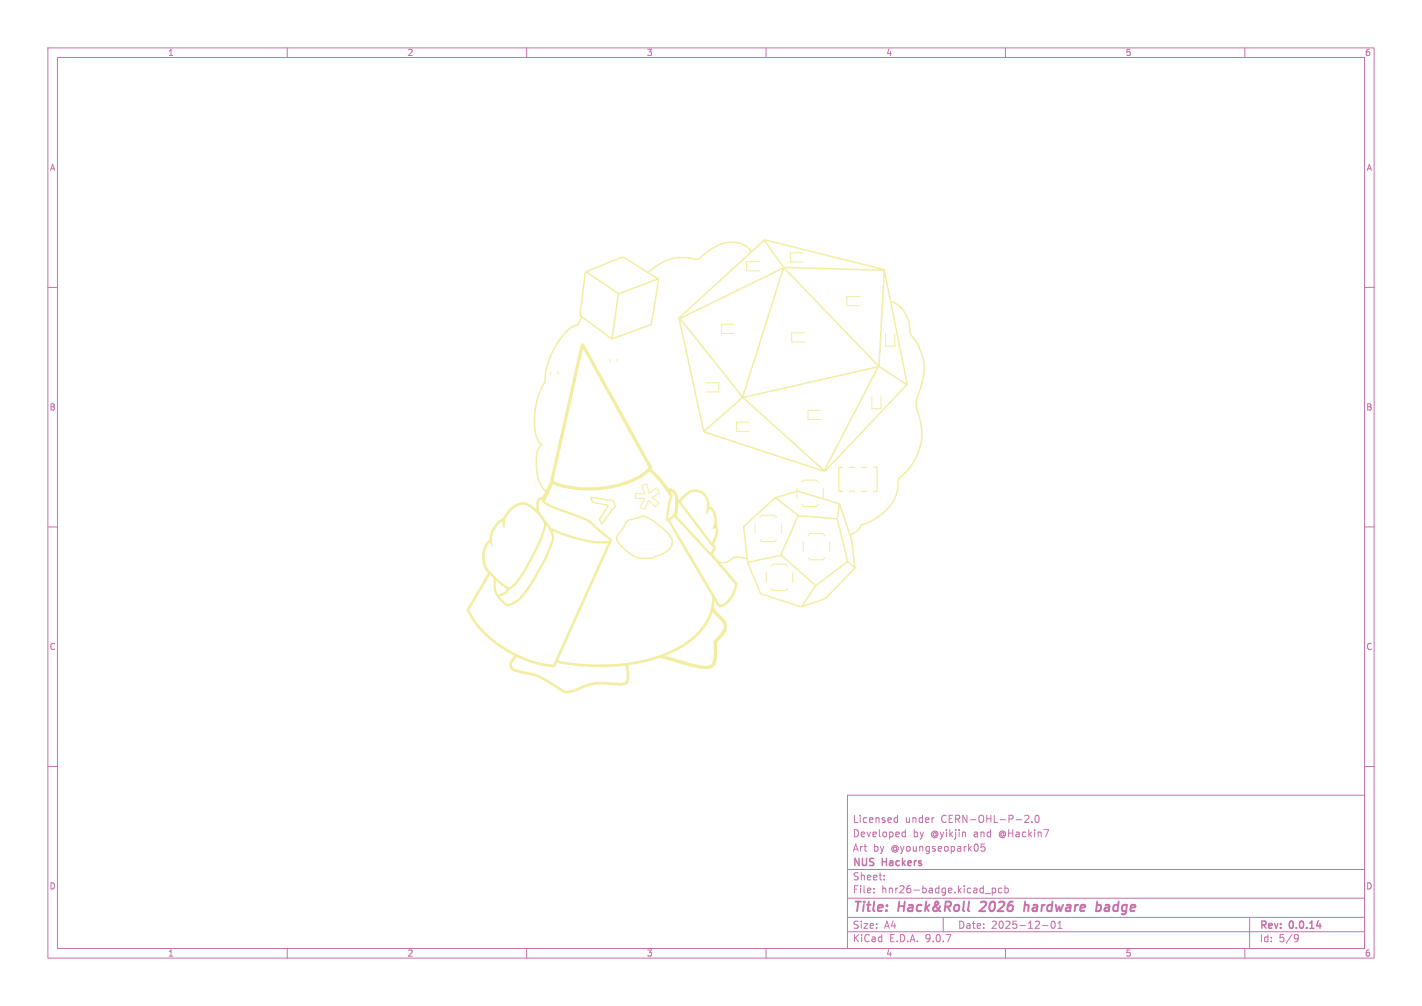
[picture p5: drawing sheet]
<svg xmlns="http://www.w3.org/2000/svg" width="297mm" height="210mm" viewBox="0 0 297 210" stroke-linecap="round" stroke-linejoin="round" font-family="sans-serif">
<g fill="none" stroke="#c872ab" stroke-width=".21">
<path d="M10 10h277v190h-277zM12 12h273v186h-273zM60 10v2M110 10v2M160 10v2M210 10v2M260 10v2M10 60h2M285 60h2M10 110h2M285 110h2M10 160h2"/>
<path d="M177 166h108v32h-108zM186.9 171.6h.6M186.9 170.8h.6M187.5 170.2v1.5M188.5 174.6h.6M188.5 173.8h.6M189.1 173.2v1.5M195 170.7h.1M205.7 176.2h-.7l-.1 .7 .2-.1h.5l.1 .3v.5l-.2 .1-.6-.1M214 170.3l.6-.1 .3 .4-.9 1.1h.9M215.5 171.6v.1M216.3 170.3l.2-.1a.8 .8 0 0 1 .5 .7 .8 .8 0 0 1-.5 .8l-.2-.1-.1-.5z"/>
<path d="M285 160h2M60 198v2M110 198v2M160 198v2M177 194.5h108M177 191.5h108M177 187.5h108M177 181.5h108M182.5 186.3v.1M182.5 185.5v.1M184.7 183.6v.1M184.7 182.8v.1"/>
<path d="M197 191.5v3M205.7 186.5h1.2M207.2 185.4v1.5M207.2 185.5l.5-.1 .3 .3-.2 .6h-.6M209.2 185.5l-.4-.1-.3 .3 .2 .6h.5M209.9 185.5l.4-.1 .3 .3-.1 .6h-.6M209.9 184.9v1.5M210 198v2M217.7 193.2h1.2M219.7 192.4l.2-.1a.8 .8 0 0 1 .5 .7 .8 .8 0 0 1-.5 .8 1 1 0 0 1-.2-1.4zM221 193.8h.8M221 192.7l.4-.4v1.5"/>
<path d="M260 198v2M261 191.5v6.5M270.6 195.1l.5 .1a.99 .99 0 0 1-.4 1.4h-.2M271.2 195.7l-.3 .3h-.3"/>
</g>
<path d="M275 193.3h.9" fill="none" stroke="#c872ab" stroke-width=".3"/>
<path d="M205.8 189.1l-1.3 1.1h1.3M214.1 188.2l-.2 2M214.8 189l-.5-.1-.3 .2M214.9 189.2l-.2 1M229.1 189h.7l.2 .3-.1 .5a.66 .66 0 0 1-1 .3M229.2 188.2l-.3 2" fill="none" stroke="#c872ab" stroke-width=".4"/>
<g fill="none" stroke="#f2eda1" stroke-width=".21">
<path d="M158.6 54.6h-2.7v1.9h2.7M115 77.6v.5M116.5 77.6v.5M127.4 75v.5M128.9 75v.5M147.4 79.9h2.7v1.9h-2.7M153.4 67.7h-2.7v1.9h2.7M168 69.5h-2.6v1.9h2.6M185 69.6v2.7h1.9v-2.7M156.5 88.1h-2.7v1.9h2.7M171.4 85.7h-2.6v1.9h2.6M182.1 82.6v2.7h1.9v-2.7"/>
<path d="M166.5 102v2M167.5 100.7l.4-.5h2.6l.5 .5M167.5 105.3l.4 .4h2.6l.5-.4M167.8 113.1v2M168.8 111.8l.4-.4h2.6l.5 .4M168.8 116.4l.4 .5h2.6l.5-.5M172 102v2M173.3 113.1v2"/>
</g>
<path d="M175.9 97.6h-.7v5h.7M177.4 97.6h1M179.9 97.6h1.1M182.5 97.6h.7v5h-.7M177.4 102.6h1M179.9 102.6h1.1" fill="none" stroke="#f2eda1" stroke-width=".25"/>
<g fill="#f2eda1">
<path d="M123.2 103.7l4.2 .5a1.17 1.17 0 0 1 1.1 1.7l-2.7 3.6a1.06 1.06 0 0 1-.7-.8 1.06 1.06 0 0 1 .4-1.1l1.3-2-1.7-.3a1.56 1.56 0 0 1-1.5-.6l-.3-.7h.3l.1 .2a.7 .7 0 0 0 .9 .6l1.8 .4a.48 .48 0 0 1 .6 .1 .48 .48 0 0 1 0 .6l-1.2 1.9a.72 .72 0 0 0 0 1.2l2.2-3a.62 .62 0 0 0 .2-1l-.2-.3-4.7-.7z"/>
<path d="M134 101.2h.1a1.03 1.03 0 0 1 1.2-.1l.3 1.7 1.1-.8a.45 .45 0 0 1 .5-.2 .45 .45 0 0 1 .4 .4l.1 .2a.49 .49 0 0 1 .2 .6 .49 .49 0 0 1-.5 .3l-1.1 .5 1.5 1.2-.7 .8-.2 .1-1.4-1.2-.4 .9a.68 .68 0 0 1-.5 .8l-.5-.2a.45 .45 0 0 1-.5-.3 .45 .45 0 0 1 .2-.6l.6-1.1h-1.8v-.2h2.1l-.1 .4-.8 1.5 .9 .3 .7-1.8a1.15 1.15 0 0 1 .9 .7l.6 .6 .6-.7-1.5-1.2 1.7-1-.6-.8-1.6 1-.3-1.3a.47 .47 0 0 0-.5-.5 .47 .47 0 0 0-.4 .6l.4 1.4-1.8-.1-.1 .9h-.2v-.8a.54 .54 0 0 1 .9-.3l.9 .1z"/>
<path d="M130.7 108.8l.5-.3 1.9-.5a1.94 1.94 0 0 1 2.5 .1l1.8 1.2a9.3 9.3 0 0 1 3.1 3.3 2.75 2.75 0 0 1-2 3.1 7.2 7.2 0 0 1-6.2 .6l-.8-.6a11.1 11.1 0 0 1-2.7-2.8l-.1-.6h.3a4.3 4.3 0 0 0 2 2.7l.7 .4a5.9 5.9 0 0 0 5.5 .5 4.7 4.7 0 0 0 2.9-1.9 2.15 2.15 0 0 0-.6-2.5l-3.2-2.7-1.4-.7a1.04 1.04 0 0 0-1.4 .1l-1.2 .3a1.67 1.67 0 0 0-1.8 1.4l-.7 1a1.83 1.83 0 0 0-.8 1.4h-.3a3.2 3.2 0 0 1 1.1-1.8z"/>
<path d="M122.2 56.7l7-2.9a1.16 1.16 0 0 1 1.6 .1l3.8 2.3a.78 .78 0 0 0 .7 .4 .78 .78 0 0 0 .7-.4l1.6-1.1a9.4 9.4 0 0 1 7.9-1.1l.4-.1 1-.9a9.1 9.1 0 0 1 6.4-2.6 3.9 3.9 0 0 1 3.6 2l2.3-2.1h.8l3.7 5.4 20.1 .5-23.6-5.9h-1l.1-.1a.87 .87 0 0 1 1.2-.1l23.3 5.8a.92 .92 0 0 1 1.1 .6l1.2 6.4a3.7 3.7 0 0 1 2.5 1.6l.3 .4a7.2 7.2 0 0 1 1.3 4.7l.2 .3a9.7 9.7 0 0 1 2.3 4.2 12 12 0 0 1-.1 6.3l-.7 2.1a4.2 4.2 0 0 0-.1 3.4 11.6 11.6 0 0 1 .1 8.8l-.9 1.7-.8 1.3-1.4 1.5a1.89 1.89 0 0 0-1.1 2.2l-.1 .7a8.4 8.4 0 0 1-4.4 6.1 9.1 9.1 0 0 1-3.2 1.5 5 5 0 0 1-2.2 2.2l.3 1 .5 5.1a.89 .89 0 0 1-.4 1.2l-4.6 4.7a4.7 4.7 0 0 1-3.1 1.9l-2.1 .7a2.09 2.09 0 0 1-2.1 0l-6.6-2.1a1.12 1.12 0 0 1-1.1-.9l-2.6-6h.4l2.2 5.5a1.57 1.57 0 0 0 1.7 1.3l7 2.2 3.4-1.1a4.4 4.4 0 0 0 3-2l4.6-4.7a.92 .92 0 0 0-.7-.8 .61 .61 0 0 0-.6-.4 .61 .61 0 0 0-.6 .4l-4.4 3.3a6.3 6.3 0 0 0-2.7 3l-1.4 2.2h-.5l2.8-4.1-6.6-5.8a1.26 1.26 0 0 0-1.6-.2l-5.6 1.2h-.4v-.1a.54 .54 0 0 0-.1-.7 .54 .54 0 0 0-.6-.1l-1.1-.2a1.86 1.86 0 0 0-1.8 .8l-.8 .4-1.2-.1 3.3 3.9a.9 .9 0 0 1 .2 1.4 5.1 5.1 0 0 1-3.6 4l-.3-.1-.7-1.3-.1 .3a1.55 1.55 0 0 0 0 1.4l1.4 1.5a2.76 2.76 0 0 1 0 4.6 2.04 2.04 0 0 0-.8 2.5 4.5 4.5 0 0 1-.7 3.4 3.9 3.9 0 0 1-3.8 .3l-5.8-1.6a2.93 2.93 0 0 0-2.5-.2l-2.6 .7-3.1 .6v1a4.1 4.1 0 0 1-.3 2.8 5.3 5.3 0 0 1-3.7 .3 11 11 0 0 0-7 1.3l-.9 .3a3.6 3.6 0 0 1-3.5-1.1l-3.3-2-1.1-.4-3.1-.6a2 2 0 0 1-2-1.5h.5v.1a5.1 5.1 0 0 0 2.6 1 11.2 11.2 0 0 1 4.6 1.6l2.9 1.9a2.63 2.63 0 0 0 2.8 .3l2.9-1.2a20.5 20.5 0 0 1 6.9-.1h.3a.99 .99 0 0 0 1-1.4l-.3-2.2-3.4 .2h-3.6l-4.1-.3-2.6-.4a.52 .52 0 0 0-.7 0 .52 .52 0 0 0-.1 .6 5 5 0 0 1-2.9-.1l-2.1-.6-2.6-1a.6 .6 0 0 0-.7-.2 .6 .6 0 0 0-.4 .5l-.4 .7-.1 .6h-.5l.3-1.1 .7-1-3.3-2-2.8-2.3-2.3-2.5-1.6-2.7h.7l.9 1.6 1.7 2.2 2 1.9 2.1 1.7 2.6 1.5 2.7 1.2 2.4 .8 2.8 .4a.74 .74 0 0 0 .6-.7l11.1-24.6h-.2a21.3 21.3 0 0 1-7.8-1.2l-3.6-1.2a4.4 4.4 0 0 1-.5 3.9l-.8 1.9-2.9 5.1a12.8 12.8 0 0 1-2.8 3.5 4.6 4.6 0 0 1-2.6 1.2l-1.1-1-.9-1.1h.5l1.4 1.3a.71 .71 0 0 0 1.1 .1 8.4 8.4 0 0 0 3.2-3.1l3.1-5.3 1.4-3a3.8 3.8 0 0 0-.3-4.7l-.1-.2-.8 2.6-1 2.2-2.2 4.2-1.2 2a8.8 8.8 0 0 1-2.7 2.7l-.7 .8a2.62 2.62 0 0 1-1.7 .4 3.6 3.6 0 0 1-.7-2.4h.4l.2 1.1 .4 .9a2.17 2.17 0 0 0 1.7-1.1l-2.2-1.8-.1 .9h-.4v-.4a1.33 1.33 0 0 0-.8-1.6l-4.2 7.3h-.7l4.2-7.2a.65 .65 0 0 0-.2-1.1l-.5-1.2-.2-1.2v-.6h.5a4.3 4.3 0 0 0 1.4 3.5l1.9 1.8 1.6 1.2a5.1 5.1 0 0 0 2.5-2.4l2.9-5 1.3-3a6.9 6.9 0 0 0 .7-3.1 7.1 7.1 0 0 0-4.3-3.7 4.4 4.4 0 0 0-3.1 2.1l-.1 .1a5.7 5.7 0 0 0-.7 2.8l-.4-1.6-1.2 1.2a4.2 4.2 0 0 0-.9 3.7l-.1 .5-.5-.8a3.9 3.9 0 0 0-1 2.7h-.5v-.4a4.3 4.3 0 0 1 1.5-3.1 5.7 5.7 0 0 1 2.9-4.6l.2-.3a5.5 5.5 0 0 1 3.8-2.8l1.2 .2 1.7 1.1v-1.2h.5l.1 1.1a3.4 3.4 0 0 0 .9 1.9l1.1 1.4a2.21 2.21 0 0 0 1.7 1.3l4.2 1.5 2.3 .5 2.8 .3 1.7-.2-4.7-4-2.1-.9-3.1-1.1a13.8 13.8 0 0 1-4.1-2l-.1-.2h.6l1.9 1.1 4.8 1.8a11.9 11.9 0 0 1 5.3 3.5l1.4 1.1a.7 .7 0 0 1 .4 1.2l-10.9 24.3a.39 .39 0 0 0 .1 .4 .39 .39 0 0 0 .4 0l6 .7 4.9-.1 4.2-.4 2.7-.6 2.5-.7h1.6l6.6 1.8a3.4 3.4 0 0 0 2.9-.2l.3-.5 .2-1.5a5.2 5.2 0 0 1 .2-2.9l1.2-1.4a1.79 1.79 0 0 0-.2-2.9l-1.4-1.5-.8 1.7-.9 1.5-1.3 1.5-1.4 1.3-2.2 1.5-2.7 1.3-.5 .3h-1.6l3.9-1.7 2.9-2 1.3-1.1 1.1-1.4 1.3-2.3a9.2 9.2 0 0 0 .7-3.7l-9.1-15.7-.4-.4h.8l10.3 17.5a.66 .66 0 0 0 1-.2l.4-.3a7.1 7.1 0 0 0 1.7-3.2l.1-.4-.2-.3-4.9-5.8-7.5-8-.9 .7h-.8l-.1-.4 .5 .1 .9-.7h.8l7 7.7 .3-.3a.73 .73 0 0 0-.2-1.3l-6.7-8.7-.4 2.6h-.8a4.5 4.5 0 0 0 .5-2.9h1.2l6.5 8.6 .1-.2a4.3 4.3 0 0 0 .6-2.9l-.4 .3-.2-.1a3.7 3.7 0 0 0-.4-4l-.3-.1-.5 1.1-.1-.3a4.5 4.5 0 0 0-.4-3.4l-.7-.7a2.68 2.68 0 0 0-3.5 1l-.7 .7h-1.2l-.1-1.2-.4-.6-.4-.2a1.26 1.26 0 0 1 0 1.8l-.6 3.7h-.4l.6-3.8a1.4 1.4 0 0 0-.3-1.5l-1.8-2.5-1.6-1.7a.45 .45 0 0 0-.4-.2 .45 .45 0 0 0-.4 .3 19.1 19.1 0 0 1-10.4 3.5 20.1 20.1 0 0 1-9.2-1.2l-1.8 3.5h-.6l-.1-.2a.51 .51 0 0 0-.6 .6h-.5v-.1a1.32 1.32 0 0 1 1.4-1.3l.5-.9-.7-.8a10.2 10.2 0 0 1-.9-8.4l.5-.8a6.4 6.4 0 0 1-1.3-4.6h.3v.4a4.8 4.8 0 0 0 1.6 4.2l-.4 .4a4.8 4.8 0 0 0-.8 3.7 8.4 8.4 0 0 0 .6 3.5l.5 1.2 .7 .8 1-1.6v-.4h.6v.1l1.5 .6 2.5 .5 1.9 .2h2.5l4.3-.5 3.9-1.3a8.9 8.9 0 0 0 3.2-2.3l-13.6-24.8-6.2 27.5h-.6l6.3-28.2a.44 .44 0 0 1 .4-.4 .44 .44 0 0 1 .4 .4l14.1 25.5a.55 .55 0 0 0 .4 .8l1.1 1.1 1.6 2a.96 .96 0 0 0 1 .6 2.32 2.32 0 0 1 1.4 2.2l1.5-1.3a2.84 2.84 0 0 1 4.1 .1l.3 .4a3.8 3.8 0 0 1 .6 2.1 2.67 2.67 0 0 1 1.5 2.6l.1 1.2a4.8 4.8 0 0 1-.7 4.2 1.31 1.31 0 0 1-.3 2.1 3.9 3.9 0 0 0 1.9 1.6 3.1 3.1 0 0 0 2.6-1.1l.6-.1 2 .3-.7-6.4h.3l.8 7.2 7-1.5 6.8 6.1a.36 .36 0 0 0 .3 .2 .36 .36 0 0 0 .3-.2l5.7-4.3a.63 .63 0 0 0 .3-1l-1.9-7.7a.46 .46 0 0 0-.2-.4 .46 .46 0 0 0-.5 0h-.6h1.5l1.9 7.4a2.69 2.69 0 0 0 1.4 2.3l-.3-2.9a14.9 14.9 0 0 0-1.4-5.7l-1.2-3.6-.4 2.5-7.8-.5a.68 .68 0 0 0-.7 .7l-3.2 7.1h-.4l3.4-7.4a.77 .77 0 0 0-.5-1.2l-3.5-2.8a.4 .4 0 0 0-.5-.2 .4 .4 0 0 0-.3 .4l-6 5.5h-.3v-.1l6.4-6h.7l3 2.4a3.7 3.7 0 0 0 2.7 1.3l6.8 .5 .4-2.8-7.3-2.2a2.76 2.76 0 0 0-2.9 0l-2.7 .8h-.7l4.1-1.3a3.4 3.4 0 0 1 2.6 .3l5.9 1.7a1.6 1.6 0 0 1 1.7 1.7l1.7 5.2a4.3 4.3 0 0 0 2.2-2l1.3-.4 1.5-.9a8.5 8.5 0 0 0 4.8-7.3v-.7l.2-.4 2.1-2.1a11.7 11.7 0 0 0 1.6-12.3 7.5 7.5 0 0 1 .7-4.1l.3-.9a10.6 10.6 0 0 0-2.4-10.7 6.9 6.9 0 0 0-2.7-6.1l-1-.5 3.4 17.2-16.3 17.2a1.64 1.64 0 0 1-1.3 1l-25.1-8.3-.1-.1h.5l24.3 7.9-16.5-14.8-7.8 6.9h-.5l-5-23.1h.3l5 22.7 7.6-6.6h.8l16.6 14.8a2.69 2.69 0 0 0 1.6-1.3l15.4-16.3-5.6-3.6-11 21.2h-.3l10.9-21.1-27.6 6.3h-.8v-.4h.7l1.5-.3 25.3-5.7a2.14 2.14 0 0 1 2.5 .3l4.5 3-4.4-22.3-1.1 18.7h-.5l-19.4-20.2-8.4 26.5h-.7l-11.9-15.1-.7-.7-.3 .1v-.2h.3h-.3l-.1-.2h.6l.2 .2 12.6 15.8 8.3-26.3-21.1 10.3h-.6v-.3l.5-.1 20-9.8a2.42 2.42 0 0 1 1.9-.4l19.3 20.1 1.1-19.5-21.4-.6 .4-.2-.1-.1-3.8-5.3-17.4 15.8h-.4l14.9-13.6a3.9 3.9 0 0 0-4.2-1.9 10.6 10.6 0 0 0-5.7 2.8 1.49 1.49 0 0 1-1.8 .7 8.6 8.6 0 0 0-6.5 .7l-.8 .5a4.7 4.7 0 0 0-2 1.5l1.6 1a.87 .87 0 0 1 .3 1.3l-1.3 7.9a.81 .81 0 0 1-.9 1l-7.1 2.7a.69 .69 0 0 1-1.1-.3l-5.6-4.2-.7 1.6a6.9 6.9 0 0 0-4 3.3l-1.5 2.6a15.7 15.7 0 0 0-1.5 6.1l-1 1.9a16.4 16.4 0 0 0-1.1 6.3h-.3l.1-2.2a15.2 15.2 0 0 1 2-6l.3-2.8 .7-2.3 1.2-2.3 1.5-2.4a6 6 0 0 1 3.4-2.5l.6-1.5-.3-.1v-.4h.3l.2 .3 6.1 4.6 .1-.1a1.64 1.64 0 0 0 1.4-.3l5.7-2.1a1.17 1.17 0 0 0 1.2-1l1.4-8.6-7.6 2.9a.72 .72 0 0 0-.6 1l-1.2 8.1h-.3l1.3-9-6.6-4.4-1.1 8.6h-.3l1.1-8.8h.7l6.4 4.4 7.8-3-6.1-3.9a1.58 1.58 0 0 0-2.1 0l-6 2.5z"/>
</g>
<path d="M167.8 52.8h-2.7v1.9h2.7M179.6 61.9h-2.7v1.9h2.7M157.7 109.3v2M158.7 108l.4-.4h2.6l.5 .4M158.7 112.6l.4 .5h2.6l.5-.5M160.1 119.5v2M161.1 118.2l.4-.4h2.6l.5 .4M163.2 109.3v2M165.6 119.5v2M161.1 122.8l.4 .5h2.6l.5-.5" fill="none" stroke="#f2eda1" stroke-width=".21"/>
<g font-size="2.8" fill="#c872ab">
<text x="178" y="190.9">Title:</text>
<text x="187.7" y="190.9">Hack&amp;Roll</text>
<text x="205.6" y="190.9">2026</text>
<text x="215.5" y="190.9">hardware</text>
<text x="231.4" y="190.9">badge</text>
</g>
<g font-size="2.1" fill="#c872ab">
<text x="178" y="172">Licensed</text>
<text x="189" y="172">under</text>
<text x="196.6" y="172">CERN-OHL-P-2.0</text>
<text x="178" y="178">Art</text>
<text x="178" y="175">Developed</text>
<text x="182.4" y="178">by</text>
<text x="186.2" y="178">@youngseopark05</text>
<text x="190.7" y="175">by</text>
<text x="194.4" y="175">@yikjin</text>
<text x="203.5" y="175">and</text>
<text x="208.9" y="175">@Hackin7</text>
<text x="178" y="184">Sheet:</text>
<text x="178" y="181.2">NUS</text>
<text x="184.3" y="181.2">Hackers</text>
<text x="178" y="186.7">File:</text>
<text x="184.1" y="186.7">hnr26-badge.kicad_pcb</text>
<text x="178" y="196.9">KiCad</text>
<text x="178" y="194.1">Size:</text>
<text x="184.7" y="194.1">A4</text>
<text x="185.7" y="196.9">E.D.A.</text>
<text x="193.3" y="196.9">9.0.7</text>
<text x="200" y="194.1">Date:</text>
<text x="207" y="194.1">2025-12-01</text>
<text x="263" y="194.3">Rev:</text>
<text x="263" y="196.9">Id:</text>
<text x="267.1" y="196.9">5/9</text>
<text x="269.4" y="194.3">0.0.14</text>
</g>
<g font-size="1.8" fill="#c872ab">
<text x="35" y="11.9">1</text>
<text x="85" y="11.9">2</text>
<text x="135" y="11.9">3</text>
<text x="185" y="11.9">4</text>
<text x="235" y="11.9">5</text>
<text x="285" y="11.9">6</text>
<text x="10.3" y="35.9">A</text>
<text x="285.4" y="35.9">A</text>
<text x="10.3" y="85.9">B</text>
<text x="285.3" y="85.9">B</text>
<text x="10.3" y="135.9">C</text>
<text x="285.3" y="135.9">C</text>
<text x="10.3" y="185.9">D</text>
<text x="285.3" y="185.9">D</text>
<text x="35" y="199.9">1</text>
<text x="85" y="199.9">2</text>
<text x="135" y="199.9">3</text>
<text x="185" y="199.9">4</text>
<text x="235" y="199.9">5</text>
<text x="285" y="199.9">6</text>
</g>
</svg>
